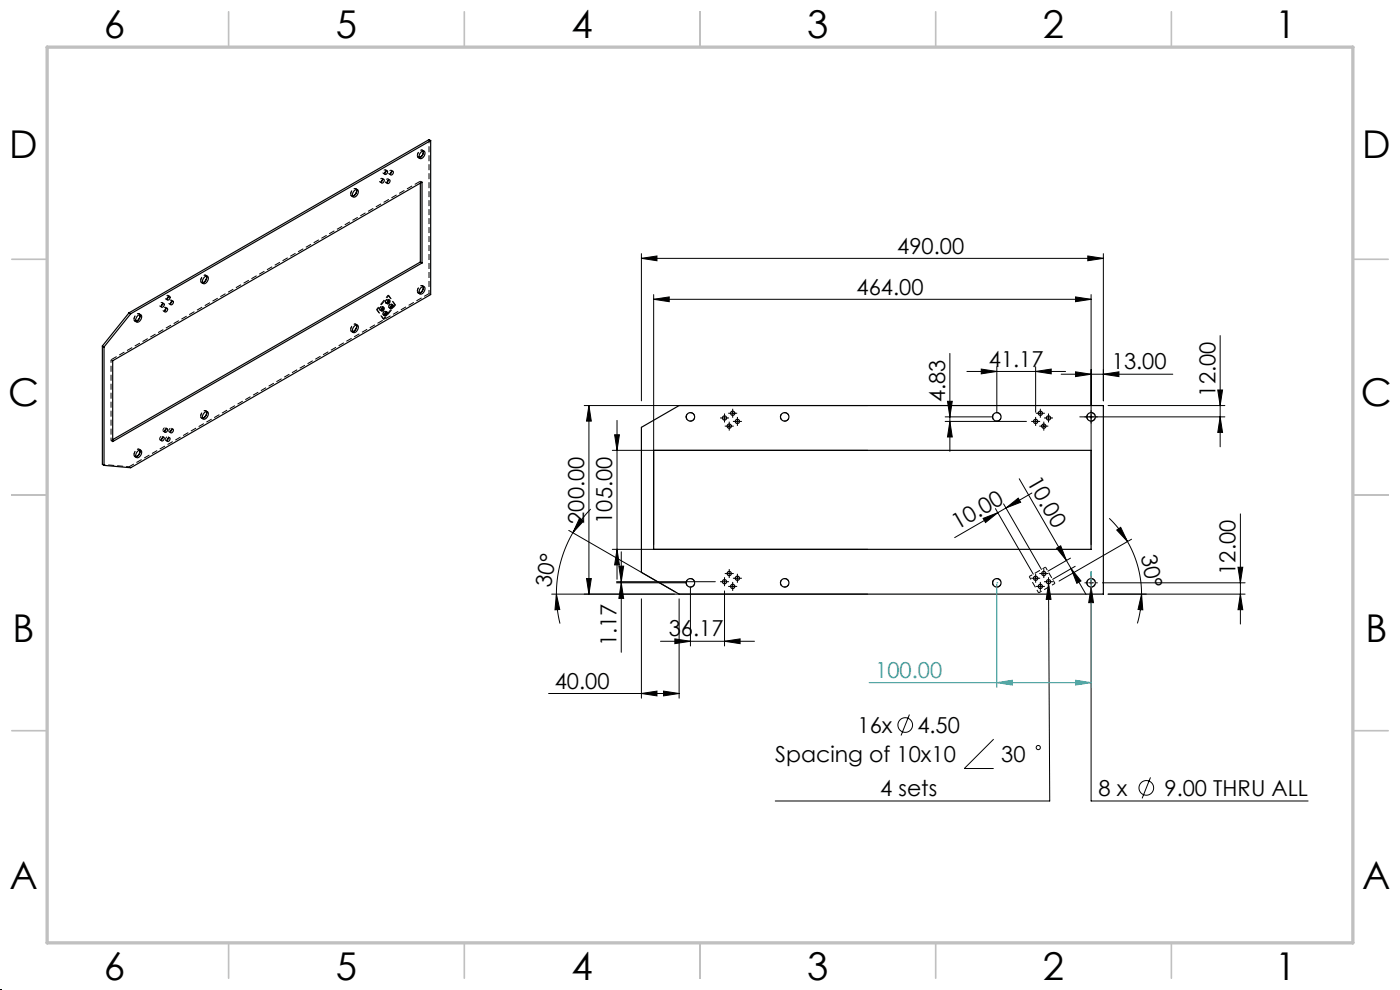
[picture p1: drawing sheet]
<svg xmlns="http://www.w3.org/2000/svg" width="297mm" height="210mm" viewBox="0 0 297 210" stroke-linecap="round" stroke-linejoin="round" font-family="sans-serif">
<g fill="none" stroke="#000" stroke-width=".21" stroke-dasharray="1.3 .6" stroke-dashoffset=".7" stroke-linecap="butt">
<path d="M81.3 65.2a.4 .4 0 0 0-.5 .1 .4 .4 0 0 0 .1 .6M82 66.2a.4 .4 0 0 0-.5 .2 .4 .4 0 0 0 .1 .5M82.5 63.7a.4 .4 0 0 0-.5 .1 .4 .4 0 0 0 .1 .6M83.2 64.7a.4 .4 0 0 0-.5 .1 .4 .4 0 0 0 .1 .6M27.4 99l-5.7-.5M145.6 88.4a.91 .91 0 0 1 1.2-.8 .91 .91 0 0 1 .3 1.5 .91 .91 0 0 1-1.5-.4v-.3M165.6 88.4a.91 .91 0 0 1 1.2-.8 .91 .91 0 0 1 .3 1.5 .91 .91 0 0 1-1.5-.4v-.3M210.6 88.4a.91 .91 0 0 1 1.2-.8 .91 .91 0 0 1 .3 1.5 .91 .91 0 0 1-1.5-.4v-.3M230.6 88.4a.9 .9 0 0 1 1.2-.8 .9 .9 0 0 1 .3 1.5 .9 .9 0 0 1-1.5-.4v-.3M145.6 123.6a.91 .91 0 0 1 1.2-.8 .91 .91 0 0 1 .3 1.5 .91 .91 0 0 1-1.5-.4v-.3M165.6 123.6a.91 .91 0 0 1 1.2-.8 .91 .91 0 0 1 .3 1.5 .91 .91 0 0 1-1.5-.4v-.3M210.6 123.6a.91 .91 0 0 1 1.2-.8 .91 .91 0 0 1 .3 1.5 .91 .91 0 0 1-1.5-.4v-.3"/>
<path d="M230.6 123.6a.9 .9 0 0 1 1.2-.8 .9 .9 0 0 1 .3 1.5 .9 .9 0 0 1-1.5-.4v-.3"/>
</g>
<g fill="none" stroke="#000" stroke-width=".21" stroke-dasharray="1.3 .6" stroke-dashoffset=".5" stroke-linecap="butt">
<path d="M89.2 33.4h-.4l-.3-.4M91 29.6v32.7M43.2 59.9l-.4 .1-.2-.5M75 41.5l-.4 .1-.2-.4M29.1 68.1h-.4l-.3-.4M75 70.3h-.4l-.2-.4M89.2 62.1l-.4 .1-.3-.4M29.1 96.8l-.4 .1-.3-.5M43.2 88.7h-.4l-.2-.4M218.3 122.3l3.5-2M220.3 125.8l-2-3.5M221.8 120.3l2 3.5"/>
<path d="M223.8 123.8l-3.5 2"/>
</g>
<g fill="none" stroke="#000" stroke-width=".25">
<path d="M81.1 38.2l.2-.2a.42 .42 0 0 1 .1 .6 .42 .42 0 0 1-.5 .1zM81.2 38.1l-.3 .5M81.8 36.3l.2-.1a.42 .42 0 0 1 .1 .5 .42 .42 0 0 1-.5 .2zM81.9 36.3l-.3 .5M82.3 38.3l.3-.2a.42 .42 0 0 1 .1 .6 .42 .42 0 0 1-.6 .2zM82.4 38.2l-.3 .5M83 36.5l.3-.2a.42 .42 0 0 1 .1 .6 .42 .42 0 0 1-.6 .1zM83.1 36.4l-.3 .5M89.2 38.8v16.8M89.3 32.3a.52 .52 0 0 1 .8-.2 .52 .52 0 0 1 0 .8l-.3 .5a.52 .52 0 0 1-.8 .2 .52 .52 0 0 1 0-.8zM89.8 32a1.23 1.23 0 0 1-.9 1.5M89.8 32.3l-.2 .7-.4 .4"/>
<path d="M91.4 29.8v32.7l-63.7 36.7-5.6-.5M91.4 29.8l-63.7 36.8M91.4 29.8l-.4-.2-63.6 36.8M43.3 58.9a.52 .52 0 0 1 .8-.3 .52 .52 0 0 1 0 .9l-.3 .4a.52 .52 0 0 1-.8 .2 .52 .52 0 0 1 0-.8zM43.8 58.6a1.23 1.23 0 0 1-.8 1.4M43.9 58.8l-.3 .7-.4 .4M75.1 40.5a.52 .52 0 0 1 .8-.2 .52 .52 0 0 1 0 .8l-.3 .4a.52 .52 0 0 1-.7 .2 .52 .52 0 0 1-.1-.8zM75.6 40.2a1.23 1.23 0 0 1-.8 1.4M75.7 40.4l-.2 .7-.5 .4M89.2 55.6l.3 .2M89.2 55.6l-65.3 37.7M21.7 73.4l.4 .2"/>
<path d="M21.7 73.4v25.1l.4 .2M22.1 73.6v25.1M23.9 76.5l65.6-37.9v17.2l-65.6 37.9zM27.4 66.4l-5.7 7M27.4 66.4l.3 .2M27.7 66.6l-5.6 7M29.2 67a.52 .52 0 0 1 .8-.2 .52 .52 0 0 1 0 .8l-.3 .5a.52 .52 0 0 1-.8 .2 .52 .52 0 0 1 0-.8zM29.7 66.7a1.23 1.23 0 0 1-.9 1.5M29.7 67l-.2 .7-.4 .4M34.4 64.5l.3-.1a.42 .42 0 0 1 .1 .5 .42 .42 0 0 1-.6 .2zM34.5 64.4l-.3 .5M35.1 65.5l.3-.1a.42 .42 0 0 1 .1 .5 .42 .42 0 0 1-.5 .2z"/>
<path d="M35.2 65.4l-.3 .5M35.6 63l.3-.2a.42 .42 0 0 1 .1 .6 .42 .42 0 0 1-.5 .2zM35.7 62.9l-.3 .5M36.3 64l.3-.1a.42 .42 0 0 1 .1 .5 .42 .42 0 0 1-.5 .2zM36.4 63.9l-.2 .5M75.1 69.2a.52 .52 0 0 1 .8-.2 .52 .52 0 0 1 0 .8l-.3 .5a.52 .52 0 0 1-.7 .2 .52 .52 0 0 1-.1-.8zM75.6 68.9a1.23 1.23 0 0 1-.8 1.5M75.7 69.2l-.2 .7-.5 .4M81.1 65.3l.2-.1a.42 .42 0 0 1 .1 .5 .42 .42 0 0 1-.5 .2zM81.2 65.3l-.3 .4M81.3 65.2l-.1 .4-.3 .3M81.8 66.3l.2-.1a.42 .42 0 0 1 .1 .5 .42 .42 0 0 1-.5 .2z"/>
<path d="M81.9 66.3l-.3 .4M82 66.2l-.1 .4-.3 .3M82.3 63.8l.3-.1a.42 .42 0 0 1 .1 .5 .42 .42 0 0 1-.6 .2zM82.4 63.7l-.3 .5M82.5 63.7l-.1 .4-.3 .3M83 64.8l.3-.1a.42 .42 0 0 1 .1 .5 .42 .42 0 0 1-.6 .2zM83.1 64.7l-.3 .5M83.2 64.7v.4l-.4 .3M89.3 61.1a.52 .52 0 0 1 .8-.2 .52 .52 0 0 1 0 .8l-.3 .4a.52 .52 0 0 1-.8 .2 .52 .52 0 0 1 0-.8zM89.8 60.8a1.23 1.23 0 0 1-.9 1.4M89.8 61l-.2 .7-.4 .4M29.2 95.8a.52 .52 0 0 1 .8-.2 .52 .52 0 0 1 0 .8l-.3 .4a.52 .52 0 0 1-.8 .2 .52 .52 0 0 1 0-.8z"/>
<path d="M29.7 95.5a1.23 1.23 0 0 1-.9 1.4M29.7 95.7l-.2 .7-.4 .4M34.4 92.9l.3-.2a.42 .42 0 0 1 .1 .6 .42 .42 0 0 1-.6 .1zM34.5 92.8l-.3 .5M35.1 91l.3-.1a.42 .42 0 0 1 .1 .5 .42 .42 0 0 1-.5 .2zM35.2 91l-.3 .5M35.6 93l.3-.2a.42 .42 0 0 1 .1 .6 .42 .42 0 0 1-.5 .2zM35.7 92.9l-.3 .5M36.3 91.2l.3-.2a.42 .42 0 0 1 .1 .6 .42 .42 0 0 1-.5 .1zM36.4 91.1l-.2 .5M43.3 87.6a.52 .52 0 0 1 .8-.2 .52 .52 0 0 1 0 .8l-.3 .4a.52 .52 0 0 1-.8 .3 .52 .52 0 0 1 0-.9zM43.8 87.3a1.23 1.23 0 0 1-.8 1.4"/>
<path d="M43.9 87.5l-.3 .7-.4 .5M136.1 90.6l8-4.6h90v40h-90l-8-4.6zM138.7 95.5h92.8v21h-92.8z"/>
<circle cx="146.5" cy="88.4" r=".9"/>
<circle cx="153.7" cy="88.7" r=".45"/>
<circle cx="154.7" cy="90.4" r=".45"/>
<circle cx="155.4" cy="87.7" r=".45"/>
<circle cx="156.4" cy="89.4" r=".45"/>
<circle cx="166.5" cy="88.4" r=".9"/>
<circle cx="211.5" cy="88.4" r=".9"/>
<circle cx="219.7" cy="89.4" r=".45"/>
<circle cx="220.7" cy="87.7" r=".45"/>
<circle cx="221.4" cy="90.4" r=".45"/>
<circle cx="222.4" cy="88.7" r=".45"/>
<circle cx="231.5" cy="88.4" r=".9"/>
<circle cx="146.5" cy="123.6" r=".9"/>
<circle cx="153.7" cy="123.4" r=".45"/>
<circle cx="154.7" cy="121.7" r=".45"/>
<circle cx="155.4" cy="124.4" r=".45"/>
<circle cx="156.4" cy="122.7" r=".45"/>
<circle cx="166.5" cy="123.6" r=".9"/>
<circle cx="211.5" cy="123.6" r=".9"/>
<circle cx="219.7" cy="122.7" r=".45"/>
<circle cx="220.7" cy="124.4" r=".45"/>
<circle cx="221.4" cy="121.7" r=".45"/>
<circle cx="222.4" cy="123.4" r=".45"/>
<circle cx="231.5" cy="123.6" r=".9"/>
</g>
<g fill="none" stroke="#000" stroke-width=".21" stroke-dasharray="1.3 .6" stroke-dashoffset=".6" stroke-linecap="butt">
<path d="M81.2 38.1l-.1-.3-.2 .1-.4 .5M81.9 36.3l-.1-.3h-.2l-.4 .6M82.4 38.2l-.1-.2h-.2l-.3 .5M83.1 36.4l-.1-.3-.2 .1-.3 .5M88.5 33a.85 .85 0 0 1 .3-.9 .85 .85 0 0 1 1-.1M42.6 59.5a.85 .85 0 0 1 .3-.9 .85 .85 0 0 1 .9 0M74.4 41.2a.85 .85 0 0 1 .3-.9 .85 .85 0 0 1 .9-.1M23.6 76.3v17.2M28.4 67.7a.85 .85 0 0 1 .3-.9 .85 .85 0 0 1 1-.1M74.4 69.9a.85 .85 0 0 1 .3-.9 .85 .85 0 0 1 .9-.1M79.9 65.7l2.4-3.1M80 65.7l2.5-3"/>
<path d="M80.5 65.6l.4-.6h.2l.1 .3M81.2 66.6l.4-.6h.2l.1 .3M81.8 64.1l.3-.6h.2l.1 .2M82.5 65.1l.3-.6h.2l.1 .2M83.8 64.6l-2.5 3.1M83.9 64.7l-2.5 3M88.5 61.8a.85 .85 0 0 1 .3-.9 .85 .85 0 0 1 1-.1M28.4 96.4a.85 .85 0 0 1 .3-.9 .85 .85 0 0 1 1 0M33.9 93.1l.3-.5 .2-.1 .1 .3M34.6 91.3l.3-.6h.2l.1 .3M35.1 93.2l.3-.5h.2l.1 .2M35.8 91.4l.3-.5 .2-.1 .1 .3"/>
<path d="M42.6 88.3a.85 .85 0 0 1 .3-.9 .85 .85 0 0 1 .9-.1"/>
</g>
<path d="M88.9 33.5l-.3-.2-.1-.3M43 60l-.3-.1-.1-.4M74.8 41.6l-.3-.1-.1-.3M28.8 68.2l-.3-.2-.1-.3M74.8 70.4l-.3-.1-.1-.4M88.9 62.2l-.3-.1-.1-.3M28.8 96.9l-.3-.1-.1-.4M43 88.7l-.3-.1-.1-.3" fill="none" stroke="#000" stroke-width=".21" stroke-dasharray="1.3 .6" stroke-dashoffset=".3" stroke-linecap="butt"/>
<path d="M88.5 33a.99 .99 0 0 1 1.2-1.1l.1 .4M42.6 59.5a.99 .99 0 0 1 1.2-1l.1 .3M74.4 41.2a.99 .99 0 0 1 1.2-1.1l.1 .3M28.4 67.7a.99 .99 0 0 1 1.2-1.1l.1 .4M74.4 69.9a.99 .99 0 0 1 1.2-1.1l.1 .4M81.3 67.7l-1.4-2M81.4 67.7l-1.4-2M82.3 62.6l1.5 2M82.5 62.7l1.4 2M88.5 61.8a.99 .99 0 0 1 1.2-1.1l.1 .3M28.4 96.4a.99 .99 0 0 1 1.2-1l.1 .3M42.6 88.3a.99 .99 0 0 1 1.2-1.1l.1 .3" fill="none" stroke="#000" stroke-width=".21" stroke-dasharray="1.3 .6" stroke-dashoffset=".4" stroke-linecap="butt"/>
<path d="M89.2 38.4l-65.6 37.9" fill="none" stroke="#000" stroke-width=".21" stroke-dasharray="1.3 .6" stroke-dashoffset="-.1" stroke-linecap="butt"/>
<g fill="none" stroke="#000" stroke-width=".21" stroke-dasharray="1.3 .6" stroke-linecap="butt">
<path d="M80.5 38.4l.1 .2h.3M80.6 38.6l.4 .2M81.2 36.6l.1 .2h.3M81.3 36.8l.4 .2M81.4 38l-.3-.2M81.8 38.5l.1 .2h.2M81.9 38.7l.3 .2M82.1 36.2l-.3-.2M82.5 36.7l.1 .2h.2M82.6 36.9l.3 .2M82.7 38.2l-.4-.2M83.4 36.3l-.4-.2"/>
<path d="M88.7 33.4l.4 .2M89.2 38.4v.4M89.5 38.6l-.3-.2M90 32.1l-.4-.2M42.8 60l.3 .2M44 58.6l-.3-.2M74.6 41.6l.3 .2M75.8 40.2l-.3-.2M23.9 76.5l-.3-.2M28.6 68.1l.4 .2M29.9 66.8l-.4-.2M34 65l.3 .2"/>
<path d="M34.7 66l.3 .2M34.8 64.4l-.4-.2M35.2 63.4l.3 .2M35.5 65.4l-.4-.2M35.9 64.4l.3 .3M36 62.9l-.4-.2M36.7 63.9l-.4-.2M74.6 70.3l.3 .2M75.8 69l-.3-.2M80 65.7h-.1M80.6 65.8l.4 .2M80.6 65.8l.2 .1"/>
<path d="M80.9 65.7l-.3 .1-.1-.2M81.2 65.1l-.1-.1M81.3 66.8l.4 .2M81.3 66.8l.2 .1M81.4 65.2l-.3-.2M81.4 67.7h-.1M81.6 66.7l-.3 .1-.1-.2M81.9 64.3l.3 .2M81.9 64.3h.1M81.9 66.1l-.1-.1M82.1 64.2l-.2 .1-.1-.2M82.1 66.2l-.3-.2"/>
<path d="M82.4 63.6l-.1-.1M82.5 62.7l-.2-.1M82.6 65.3l.3 .2M82.6 65.3h.1M82.7 63.7l-.4-.2M82.8 65.2l-.2 .1-.1-.2M83.2 64.6l-.2-.1M83.4 64.7l-.4-.2M83.9 64.7l-.1-.1M88.7 62.2l.4 .2M90 60.8l-.4-.2M91 62.3l.4 .2"/>
<path d="M23.6 93.5l.3 .2M23.6 93.5l.3-.2M27.7 99.2l-.3-.2M28.6 96.9l.4 .2M29.9 95.5l-.4-.2M34 93.3l.3 .2M34.2 93.3h-.2l-.1-.2M34.7 91.5l.3 .2M34.8 92.7l-.4-.2M34.9 91.5h-.2l-.1-.2M35.2 93.4l.3 .2M35.4 93.4h-.2l-.1-.2"/>
<path d="M35.5 90.9l-.4-.2M35.9 91.6l.3 .2M36 92.9l-.4-.2M36.2 91.6h-.3l-.1-.2M36.7 91l-.4-.2M42.8 88.7l.3 .2M44 87.3l-.3-.2"/>
</g>
<path d="M34.2 64.9l-.1 .1a.42 .42 0 0 1-.1-.6 .42 .42 0 0 1 .5-.1v.1M34.9 65.9l-.1 .1a.42 .42 0 0 1-.1-.5 .42 .42 0 0 1 .5-.2v.1M35.4 63.4l-.1 .1a.42 .42 0 0 1-.1-.6 .42 .42 0 0 1 .5-.2v.2M36.2 64.4l-.2 .1a.42 .42 0 0 1-.1-.6 .42 .42 0 0 1 .5-.2v.2" fill="none" stroke="#000" stroke-width=".21" stroke-dasharray="1.3 .6" stroke-dashoffset=".8" stroke-linecap="butt"/>
<path d="M27.4 99l63.6-36.7" fill="none" stroke="#000" stroke-width=".21" stroke-dasharray="1.3 .6" stroke-dashoffset=".1" stroke-linecap="butt"/>
<g fill="none" stroke="#000" stroke-width=".21">
<path d="M136.1 54.8l3.3-.5v1zM136.1 53.8v31.2M136.1 54.8h98M230.8 54.3l3.3 .5-3.3 .5zM234.1 53.8v31.2M138.7 63.5l3.3-.5v1zM138.7 62.5v53M138.7 63.5h92.8M201.5 75v20.7M205.1 78.8h21M208.2 78.3l3.3 .5-3.3 .5zM211.5 77.8v9.6"/>
<path d="M219.7 78.8l3.3-.5v1zM219.7 77.8v9.6M225.1 79.4h23.7M228.2 63l3.3 .5-3.3 .5zM228.2 78.9l3.3 .5-3.3 .5zM231.5 62.5v53M234.1 79.4l3.3-.5v1zM258.8 71.2v23.6M123.9 86h60.2M124.9 86l.5 3.3h-1zM124.9 86v40M129.9 95.5h54.2"/>
<path d="M130.4 92.2h1l-.5 3.3zM130.9 89.2v33.7M153.2 88.7h1M153.7 88.2v1M154.2 90.4h1M154.7 89.9v1M154.9 87.7h1M155.4 87.2v1M155.9 89.4h1M156.4 88.9v1M200.5 88.4h10M200.5 89.4h17.3"/>
<path d="M201 85.1h1l-.5 3.3zM201.5 89.4l.5 3.3h-1zM219.2 89.4h1M219.7 88.9v1M220.2 87.7h1M220.7 87.2v1M220.9 90.4h1M221.4 89.9v1M221.9 88.7h1M222.4 88.2v1M229.1 88.4h30.7M235.1 86h24.7"/>
<path d="M258.3 82.7h1.1l-.6 3.3zM258.8 88.4l.6 3.3h-1.1zM120.7 112.5l22.5 13M121.5 113a26 26 0 0 0-3.5 13M122.9 110l.9 .5-2.3 2.5zM125.3 108a26 26 0 0 0-3.8 5M129.9 116.5h54.2M130.9 116.5l.5 3.3h-1zM131.8 117v21.4M208.6 110l3.1-1.2-2.6 2zM211.2 107.9l8 13.9M212.9 106.9l8 13.9"/>
<path d="M213.4 107.8l2.6-2.1 .5 .8zM213.4 107.8l-10.9 6.2M216.2 101.6l10 17.3M218.9 104.6l-5.5 3.2M224.1 116.3l.9-.5 1.2 3.1zM226.2 118.9l4.2 7.2M227.1 118.4l-4.8 2.8M235.3 109.9a22.3 22.3 0 0 1 3.9 5M236.9 112.4l.8-.5 1.5 3zM239.2 114.9a22.3 22.3 0 0 1 3 11.1M240.1 114.4l-15.4 8.9M263.1 109v23.4"/>
<path d="M117 126h67.1M118 126l.7 3.3-1 .1zM118 126a26 26 0 0 0 .8 6.3M124.4 122.7h1l-.5 3.3zM130.8 123.6h14.7M130.8 123.4h21M131.3 120.1h1l-.5 3.3zM131.8 123.6l.5 3.3h-1zM136.1 127v21.1M140.1 136h20M143.2 135.5l3.3 .5-3.3 .5zM144.1 127v21.1"/>
<path d="M146.5 124.6v12.4M153.2 123.4h1M153.7 136l3.3-.5v1zM153.7 122.9v1M153.7 125.3v11.7M154.2 121.7h1M154.7 121.2v1M154.9 124.4h1M155.4 123.9v1M155.9 122.7h1M156.4 122.2v1M219.2 122.7h1"/>
<path d="M219.7 122.2v1M220.2 124.4h1M220.7 123.9v1M220.9 121.7h1M221.4 121.2v1M221.9 123.4h1M222.4 122.9l.3 47h-58.2M222.4 122.9v1M222.4 123.8l.6 3.3h-1.1zM227.2 120.6l2.1 2.6-.9 .5zM228.1 120.1l-4.8 2.8M231 123.6h1"/>
<path d="M231.5 124.5l.5 3.3h-1zM231.5 123.1v1M231.5 124.5v45.4h46M233.9 123.6h30.2M235.1 126h29M242.2 126l.2 3.4-1-.1zM242.2 126a22.3 22.3 0 0 1-.9 6.2M262.6 120.3h1l-.5 3.3zM263.1 126l.5 3.3h-1zM116.4 147.1h27.7M136.1 147.1l3.3-.5v1zM140.8 146.6l3.3 .5-3.3 .5z"/>
<path d="M192.9 151.6l-1.7 4.4M210.8 156.8l-6.2 6.2h6.2M244.1 164.9l-1.8 4.5"/>
<circle cx="192" cy="153.8" r="1.56"/>
<circle cx="220.3" cy="158.6" r=".44"/>
<circle cx="243.2" cy="167.1" r="1.56"/>
</g>
<path d="M211.5 124.6v21.2M231.5 121.2v24.6M184.4 144.8h47.1M211.5 144.8l3.3-.5v1zM228.2 144.3l3.3 .5-3.3 .5z" fill="none" stroke="#3f9c9a" stroke-width=".21"/>
<g fill="none" stroke="#000" stroke-width=".21" stroke-dasharray="15.2 1.3 1.3 1.3" stroke-linecap="butt">
<path d="M153.2 88.7h-.4M153.7 88.2v-.5M153.7 89.2v.4M154.2 90.4h-.4M154.2 88.7h.5M154.7 89.9v-.5M154.7 90.9v.4M154.9 87.7h-.4M155.2 90.4h.5M155.4 87.2v-.5M155.4 88.2v.4M155.9 87.7h.5"/>
<path d="M155.9 89.4h-.4M156.4 88.9v-.5M156.4 89.9v.4M156.9 89.4h.5M219.2 89.4h-.4M219.7 88.9v-.5M219.7 89.9v.4M220.2 87.7h-.4M220.2 89.4h.5M220.7 87.2v-.5M220.7 88.2v.4M220.9 90.4h-.4"/>
<path d="M221.2 87.7h.5M221.4 89.9v-.5M221.4 90.9v.4M221.9 90.4h.5M221.9 88.7h-.4M222.4 88.2v-.5M222.4 89.2v.4M222.9 88.7h.5M230.5 88.4h-.4M231.5 87.4v-.4M231.5 89.4v.4M232.5 88.4h.4"/>
<path d="M153.2 123.4h-.4M153.7 122.9v-.5M153.7 123.9v.4M154.2 121.7h-.4M154.2 123.4h.5M154.7 121.2v-.5M154.7 122.2v.4M154.9 124.4h-.4M155.2 121.7h.5M155.4 123.9v-.5M155.4 124.9v.4M155.9 122.7h-.4"/>
<path d="M155.9 124.4h.5M156.4 122.2v-.5M156.4 123.2v.4M156.9 122.7h.5M219.2 122.7h-.4M219.7 122.2v-.5M219.7 123.2v.4M220.2 122.7h.5M220.2 124.4h-.4M220.7 123.9v-.5M220.7 124.9v.4M220.9 121.7h-.4"/>
<path d="M221.2 124.4h.5M221.4 121.2v-.5M221.4 122.2v.4M221.9 121.7h.5M221.9 123.4h-.4M222.4 122.9v-.5M222.4 123.9v.4M222.9 123.4h.5M230.5 123.6h-.4M231.5 122.6v-.4M231.5 124.6v.4M232.5 123.6h.4"/>
</g>
<path d="M0 210h.1" fill="none" stroke="#000" stroke-width=".21" stroke-dasharray="1.3 .6"/>
<path d="M231.5 121.2v2.4" fill="none" stroke="#3f9c9a" stroke-width=".21" stroke-dasharray="1.3 .6" stroke-dashoffset=".4" stroke-linecap="butt"/>
<path d="M211.5 123.6h.1M231.5 123.6h.1" fill="none" stroke="#3f9c9a" stroke-width=".21" stroke-dasharray="1.3 .6"/>
<path d="M211.5 124.6v-1" fill="none" stroke="#3f9c9a" stroke-width=".21" stroke-dasharray="1.3 .6" stroke-dashoffset=".5" stroke-linecap="butt"/>
<g fill="none" stroke="#c0c0c0" stroke-width=".35">
<path d="M48.5 2.5v7.5M98.5 2.5v7.5M148.5 2.5v7.5M198.5 2.5v7.5M248.5 2.5v7.5M2.5 55h7.5M287 55h7.5M2.5 105h7.5M287 105h7.5M2.5 155h7.5M287 155h7.5M48.5 200v7.5"/>
<path d="M98.5 200v7.5M148.5 200v7.5M198.5 200v7.5M248.5 200v7.5"/>
</g>
<path d="M10 10h277v190h-277z" fill="none" stroke="#c0c0c0" stroke-width=".7"/>
<g fill="#000">
<path d="M230.8 54.3l3.3 .5-3.3 .5zM136.1 54.8l3.3-.5v1zM140.8 146.6l3.3 .5-3.3 .5zM136.1 147.1l3.3-.5v1zM153.7 136l3.3-.5v1zM143.2 135.5l3.3 .5-3.3 .5zM219.7 78.8l3.3-.5v1zM208.2 78.3l3.3 .5-3.3 .5z"/>
<path d="M124.9 86l.5 3.3h-1zM124.4 122.7h1l-.5 3.3zM262.6 120.3h1l-.5 3.3zM263.1 126l.5 3.3h-1zM201 85.1h1l-.5 3.3zM201.5 89.4l.5 3.3h-1z"/>
<path d="M122.9 110l.9 .5-2.3 2.5zM118 126l.7 3.3-1 .1z"/>
<path d="M130.9 116.5l.5 3.3h-1zM130.4 92.2h1l-.5 3.3zM258.8 88.4l.6 3.3h-1.1zM258.3 82.7h1.1l-.6 3.3zM131.8 123.6l.5 3.3h-1zM131.3 120.1h1l-.5 3.3z"/>
<path d="M208.6 110l3.1-1.2-2.6 2zM213.4 107.8l2.6-2.1 .5 .8z"/>
<path d="M224.1 116.3l.9-.5 1.2 3.1zM227.2 120.6l2.1 2.6-.9 .5z"/>
<path d="M236.9 112.4l2.3 2.5-1.5-3zM242.2 126l-.8 3.3 1 .1z"/>
<path d="M231.5 124.5l-.5 3.3h1zM138.7 63.5l3.3-.5v1zM228.2 63l3.3 .5-3.3 .5zM228.2 78.9l3.3 .5-3.3 .5zM234.1 79.4l3.3-.5v1zM222.4 123.8l-.5 3.3h1.1z"/>
</g>
<path d="M228.2 144.3l3.3 .5-3.3 .5zM211.5 144.8l3.3-.5v1z" fill="#3f9c9a"/>
<g font-size="8.1">
<text x="22" y="8">6</text>
<text x="71.2" y="8">5</text>
<text x="121.2" y="8">4</text>
<text x="171.2" y="8">3</text>
<text x="221.2" y="8">2</text>
<text x="270.5" y="8">1</text>
<text x="2" y="33.6">D</text>
<text x="289" y="33.6">D</text>
<text x="1.7" y="86.1">C</text>
<text x="288.7" y="86.1">C</text>
<text x="2.7" y="136.1">B</text>
<text x="289.7" y="136.1">B</text>
<text x="2" y="188.6">A</text>
<text x="289" y="188.6">A</text>
<text x="22" y="208">6</text>
<text x="71.2" y="208">5</text>
<text x="121.2" y="208">4</text>
<text x="171.2" y="208">3</text>
<text x="221.2" y="208">2</text>
<text x="270.5" y="208">1</text>
</g>
<g font-size="4.7">
<text x="190.3" y="53.8">490.00</text>
<text x="181.7" y="62.5">464.00</text>
<text x="209.8" y="77.8">41.17</text>
<text x="235.9" y="78.4">13.00</text>
<text x="200.5" y="85.3" transform="rotate(-90 200.5 85.3)">4.83</text>
<text x="257.8" y="84.1" transform="rotate(-90 257.8 84.1)">12.00</text>
<text x="217.7" y="102.2" transform="rotate(60 217.7 102.2)">10.00</text>
<text x="123.9" y="111.1" transform="rotate(-90 123.9 111.1)">200.00</text>
<text x="129.9" y="111.1" transform="rotate(-90 129.9 111.1)">105.00</text>
<text x="203.1" y="112.5" transform="rotate(-30 203.1 112.5)">10.00</text>
<text x="242" y="117.9" transform="rotate(78 242 117.9)">30°</text>
<text x="116.8" y="124.7" transform="rotate(-80 116.8 124.7)">30°</text>
<text x="262.1" y="121.9" transform="rotate(-90 262.1 121.9)">12.00</text>
<text x="130.8" y="137.1" transform="rotate(-90 130.8 137.1)">1.17</text>
<text x="141.9" y="135">36.17</text>
<text x="117.7" y="146.1">40.00</text>
<text x="181.9" y="155.5">16x</text>
<text x="194.6" y="155.5">4.50</text>
<text x="164.5" y="161.6">Spacing of 10x10</text>
<text x="212.4" y="161.6">30</text>
<text x="186.7" y="168.9">4 sets</text>
<text x="233.1" y="168.8">8 x</text>
<text x="247" y="168.8">9.00 THRU ALL</text>
</g>
<text font-size="4.7" fill="#3f9c9a" x="185.7" y="143.8">100.00</text>
</svg>
